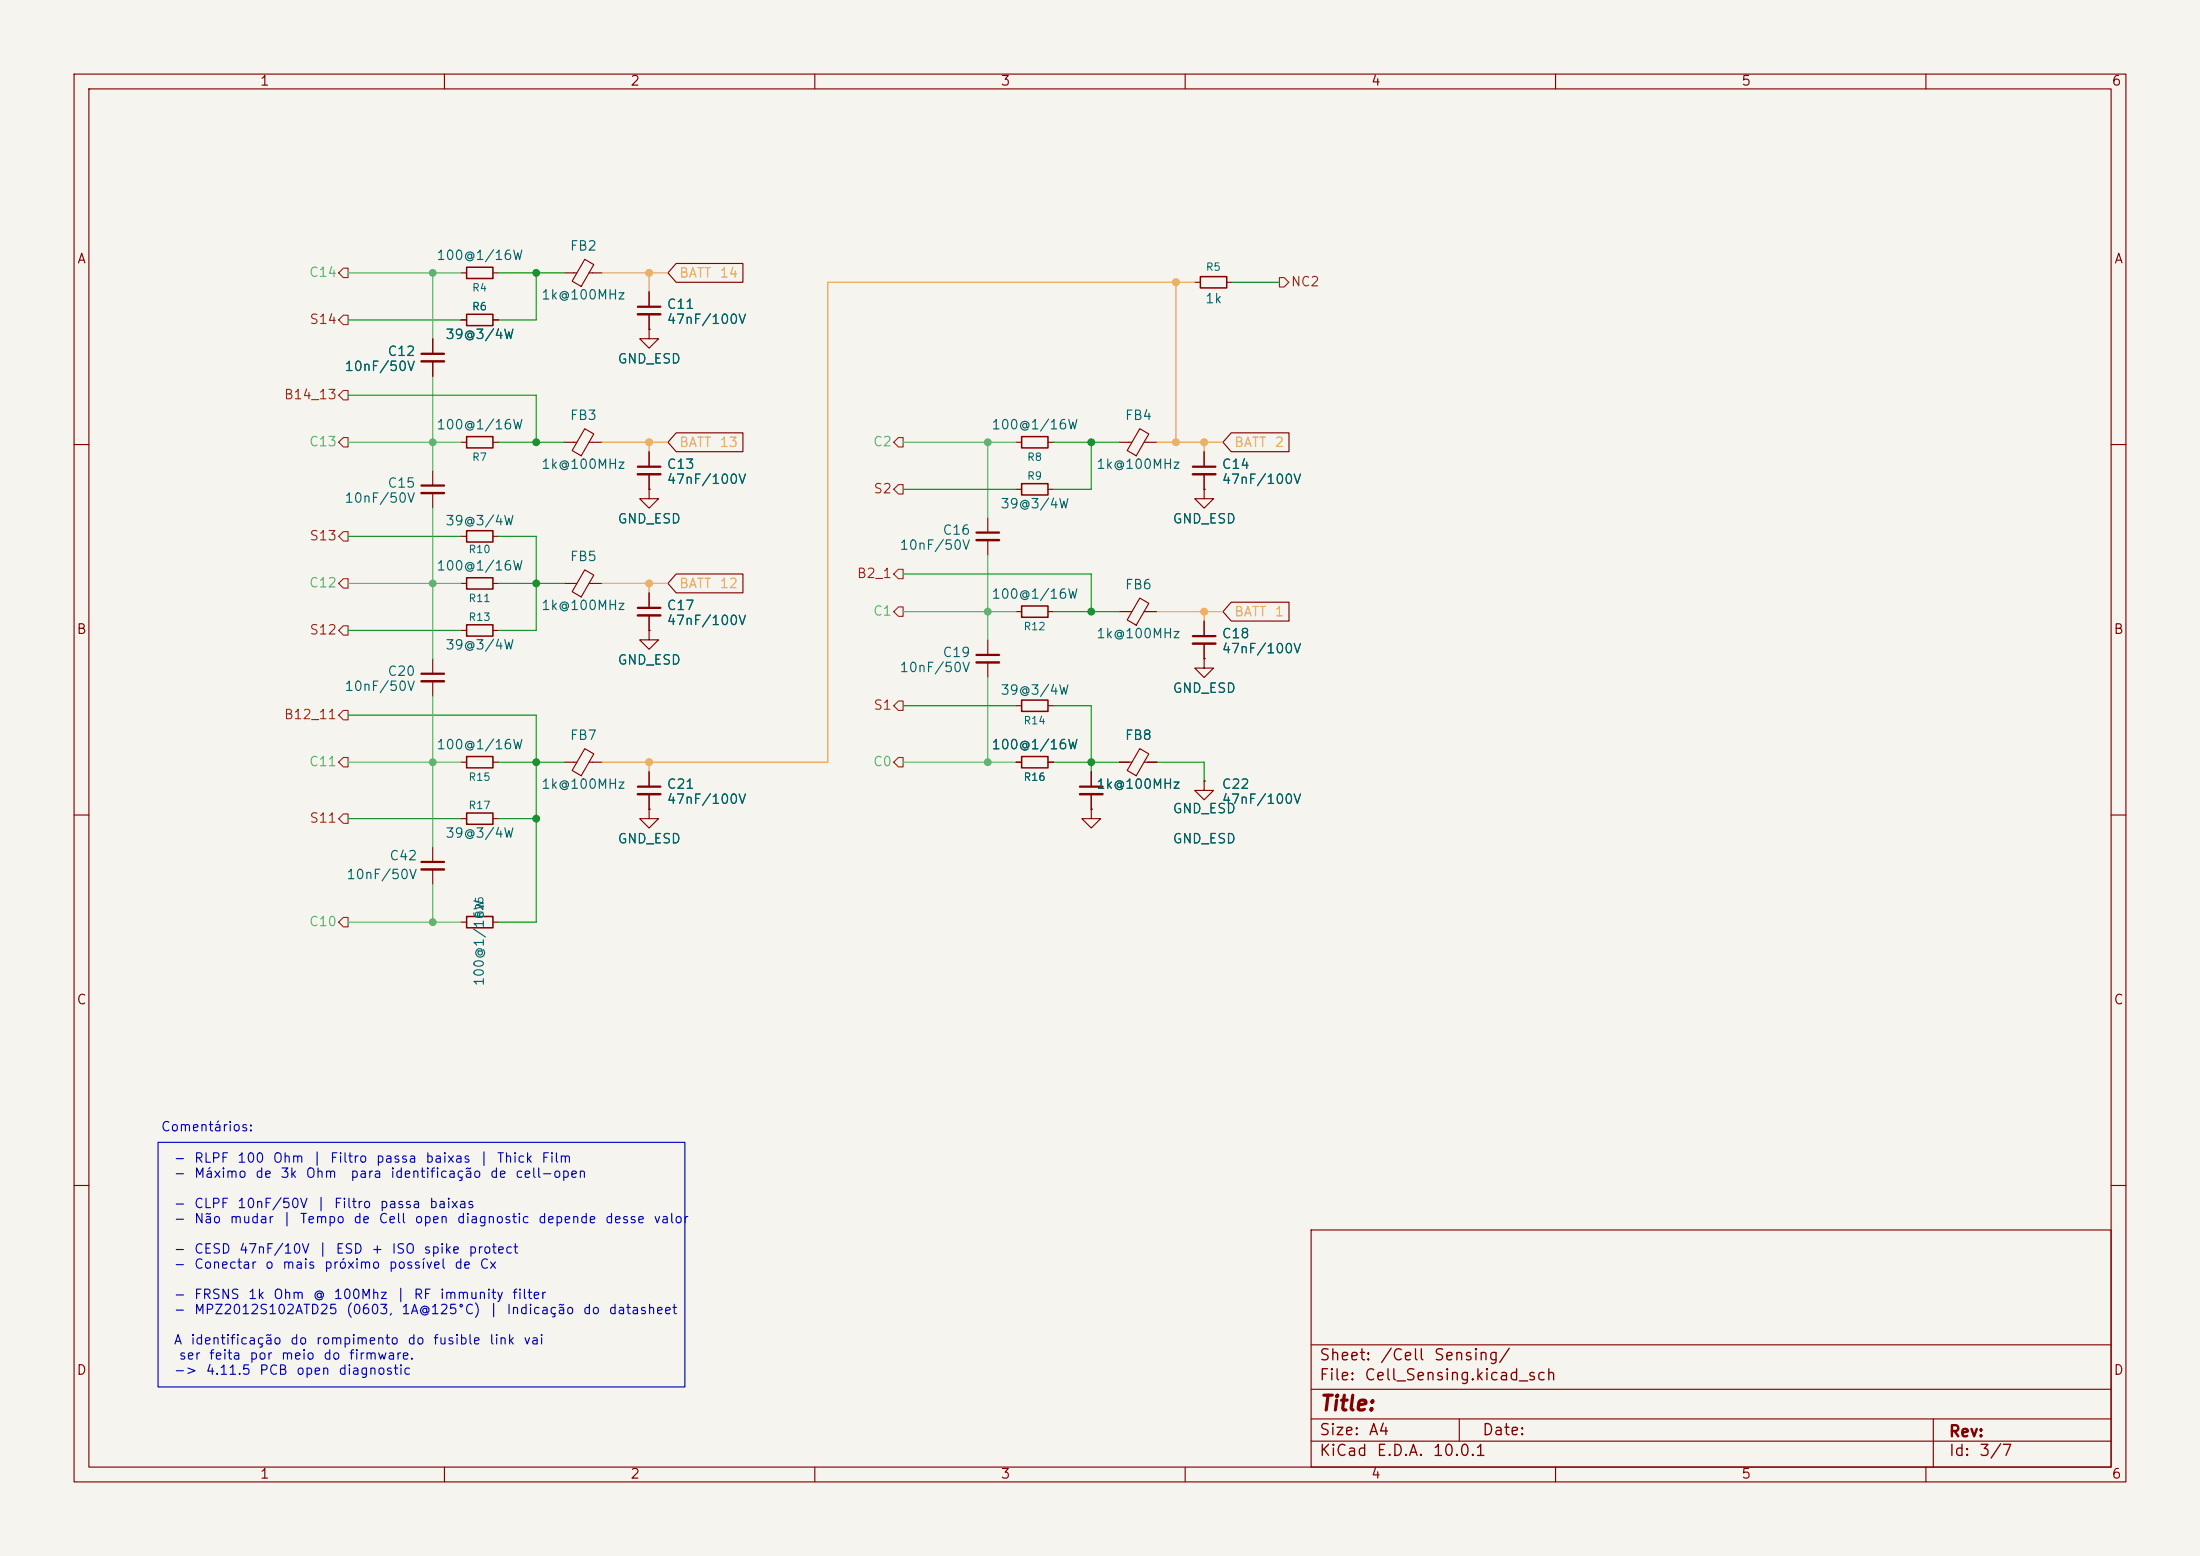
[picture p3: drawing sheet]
<svg xmlns="http://www.w3.org/2000/svg" width="297mm" height="210mm" viewBox="0 0 297 210" stroke-linecap="round" stroke-linejoin="round" font-family="sans-serif">
<path d="M0 0h297v210h-297z" fill="#f5f4ef" stroke="#f5f4ef" stroke-width=".14"/>
<g fill="none" stroke="#840000" stroke-width=".15">
<path d="M10 10h277v190h-277zM12 12h273v186h-273zM60 10v2M110 10v2M160 10v2M210 10v2M260 10v2M62.2 36.8h.8M66.5 36.8h.8M76.2 36.8h1.7M78.9 35l1.3 .7-1.7 3-1.3-.8zM79.5 36.8h1.8"/>
<path d="M87.6 39.4v2M91.3 35.6h9v2.5h-9l-1.1-1.3zM161.3 38.1h.8M165.6 38.1h.8M58.4 45.7v2.1M58.4 48.8v2M62.2 43.2h.8M62.2 59.7h.8M66.5 43.2h.8M66.5 59.7h.8M76.2 59.7h1.7M78.9 57.9l1.3 .7-1.7 2.9-1.3-.7z"/>
<path d="M79.5 59.7h1.8M87.6 44.5v1.2h1.3l-1.3 1.3-1.2-1.3h1.2M87.6 44.5h.1M87.6 42.4v2.1M91.3 58.4h9v2.6h-9l-1.1-1.3zM137.2 59.7h.7M141.5 59.7h.7M151.1 59.7h1.7M153.9 57.9l1.2 .7-1.7 2.9-1.2-.7zM154.5 59.7h1.7M166.2 58.4h7.8v2.6h-7.8l-1.1-1.3zM10 60h2"/>
<path d="M58.4 63.5v2M58.4 66.5v2.1M62.2 72.4h.8M62.2 78.7h.8M66.5 72.4h.8M66.5 78.7h.8M76.2 78.7h1.7M78.9 76.9l1.3 .7-1.7 3-1.3-.7zM79.5 78.7h1.8M87.6 66v1.3h1.3l-1.3 1.3-1.2-1.3h1.2M87.6 66h.1M87.6 61v2"/>
<path d="M87.6 64v2M91.3 77.5h9v2.5h-9l-1.1-1.3zM133.3 69.9v2M133.3 72.9v2M137.2 66h.7M141.5 66h.7M162.6 66v1.3h1.2l-1.2 1.3-1.3-1.3h1.3M162.6 66h.1M162.6 61v2M162.6 64v2M285 60h2M58.4 88.9v2"/>
<path d="M58.4 91.9v2.1M62.2 85.1h.8M66.5 85.1h.8M87.6 85.1v1.3h1.3l-1.3 1.2-1.2-1.2h1.2M87.6 85.1h.1M87.6 80v2M87.6 83.1v2M133.3 86.4v2M133.3 89.4v2M137.2 82.6h.7M137.2 95.3h.7M141.5 82.6h.7"/>
<path d="M141.5 95.3h.7M151.1 82.6h1.7M153.9 80.7l1.2 .7-1.7 3-1.2-.7zM154.5 82.6h1.7M162.6 88.9v1.3h1.2l-1.2 1.2-1.3-1.2h1.3M162.6 88.9h.1M162.6 83.8v2.1M162.6 86.9v2M166.2 81.3h7.8v2.5h-7.8l-1.1-1.2zM10 110h2M58.4 114.3v2M58.4 117.3v2.1"/>
<path d="M62.2 102.9h.8M62.2 110.5h.8M66.5 102.9h.8M66.5 110.5h.8M76.2 102.9h1.7M78.9 101l1.3 .8-1.7 2.9-1.3-.7zM79.5 102.9h1.8M87.6 109.2v1.3h1.3l-1.3 1.3-1.2-1.3h1.2M87.6 109.2h.1M87.6 104.1v2.1M87.6 107.2v2M137.2 102.9h.7"/>
<path d="M141.5 102.9h.7M147.3 109.2v1.3h1.3l-1.3 1.3-1.3-1.3h1.3M147.3 109.2h.1M147.3 104.1v2.1M147.3 107.2v2M151.1 102.9h1.7M153.9 101l1.2 .8-1.7 2.9-1.2-.7zM154.5 102.9h1.7M162.6 105.4v1.3h1.2l-1.2 1.3-1.3-1.3h1.3M162.6 105.4h.1M285 110h2M62.2 124.5h.8"/>
<path d="M66.5 124.5h.8M10 160h2M177 166h108v32h-108zM285 160h2M60 198v2M110 198v2M160 198v2M177 194.5h108M177 191.5h108M177 187.5h108M177 181.5h108M197 191.5v3"/>
<path d="M210 198v2M260 198v2M261 191.5v6.5"/>
</g>
<g fill="none" stroke="#840000" stroke-width=".3">
<path d="M56.9 47.8h3M86.1 41.4h3.1M56.9 65.5h3M86.1 63h3.1M131.8 71.9h3.1M161 63h3.1M56.9 90.9h3M86.1 82h3.1M131.8 88.4h3.1M161 85.9h3.1M56.9 116.3h3M86.1 106.2h3.1"/>
<path d="M145.8 106.2h3"/>
</g>
<g fill="none" stroke="#840000" stroke-width=".33">
<path d="M56.9 48.8h3M86.1 42.4h3.1M56.9 66.5h3M86.1 64h3.1M131.8 72.9h3.1M161 64h3.1M56.9 91.9h3M86.1 83.1h3.1M131.8 89.4h3.1M161 86.9h3.1M56.9 117.3h3M86.1 107.2h3.1"/>
<path d="M145.8 107.2h3"/>
</g>
<g fill="none" stroke="#840000" stroke-width=".2">
<path d="M63 36.1h3.5v1.5h-3.5zM162.1 37.3h3.5v1.6h-3.5zM63 42.4h3.5v1.5h-3.5zM63 58.9h3.5v1.6h-3.5zM137.9 58.9h3.6v1.6h-3.6zM63 71.6h3.5v1.6h-3.5zM63 78h3.5v1.5h-3.5zM137.9 65.3h3.6v1.5h-3.6zM63 84.3h3.5v1.6h-3.5zM137.9 81.8h3.6v1.5h-3.6zM137.9 94.5h3.6v1.5h-3.6zM63 102.1h3.5v1.5h-3.5z"/>
<path d="M63 109.7h3.5v1.6h-3.5zM137.9 102.1h3.6v1.5h-3.6zM63 123.7h3.5v1.5h-3.5z"/>
</g>
<g fill="none" stroke="#725600" stroke-width=".15">
<path d="M46.4 36.2h.6v1.3h-.6l-.7-.7zM172.7 37.5h.7l.6 .6-.6 .6h-.7zM46.4 42.5h.6v1.3h-.6l-.7-.6zM46.4 52.7h.6v1.3h-.6l-.7-.7zM46.4 59.1h.6v1.2h-.6l-.7-.6zM121.3 59.1h.6v1.2h-.6l-.7-.6zM46.4 78.1h.6v1.3h-.6l-.7-.7zM46.4 71.8h.6v1.2h-.6l-.7-.6zM121.3 65.4h.6v1.3h-.6l-.7-.7zM121.3 76.8h.6v1.3h-.6l-.7-.6zM46.4 84.5h.6v1.2h-.6l-.7-.6zM46.4 95.9h.6v1.3h-.6l-.7-.7z"/>
<path d="M121.3 81.9h.6v1.3h-.6l-.7-.6zM121.3 94.6h.6v1.3h-.6l-.7-.6zM46.4 109.9h.6v1.2h-.6l-.7-.6zM46.4 102.2h.6v1.3h-.6l-.7-.6zM120.6 102.9l.7-.7h.6v1.3h-.6zM46.4 123.8h.6v1.3h-.6l-.7-.6z"/>
</g>
<g fill="none" stroke="#eba343" stroke-width=".15">
<path d="M81.3 36.8h8.9M87.6 36.8v2.6M158.7 38.1v21.6M161.3 38.1h-49.5v64.8h-30.5M81.3 59.7h8.9M87.6 59.7v1.3M156.2 59.7h8.9M162.6 59.7v1.3M81.3 78.7h8.9M87.6 78.7v1.3M156.2 82.6h8.9M162.6 82.6v1.2"/>
<path d="M87.6 102.9v1.2"/>
</g>
<g fill="none" stroke="#009600" stroke-width=".15">
<path d="M67.3 36.8h8.9M72.4 36.8v6.4h-5.1M166.4 38.1h6.3M47 53.3h25.4v6.4M47 43.2h15.2M67.3 59.7h8.9M142.2 59.7h8.9M147.3 59.7v6.3h-5.1M47 72.4h15.2M67.3 72.4h5.1v12.7h-5.1M67.3 78.7h8.9M121.9 66h15.3"/>
<path d="M121.9 77.5h25.4v5.1M47 96.5h25.4v28h-5.1M47 85.1h15.2M121.9 95.3h15.3M142.2 95.3h5.1v8.8M142.2 82.6h8.9M47 110.5h15.2M67.3 102.9h8.9M67.3 110.5h5.1M142.2 102.9h8.9M156.2 102.9h6.4v2.5"/>
</g>
<g fill="none" stroke="#53b363" stroke-width=".15">
<path d="M47 36.8h15.2M58.4 36.8v8.9M47 59.7h15.2M58.4 50.8v12.7M121.9 59.7h15.3M133.3 59.7v10.2M47 78.7h15.2M58.4 68.6v20.3M133.3 74.9v11.5M58.4 94v20.3M121.9 82.6h15.3M133.3 91.4v11.5"/>
<path d="M47 102.9h15.2M58.4 119.4v5.1M121.9 102.9h15.3M47 124.5h15.2"/>
</g>
<path d="M21.3 154.2h71.2v33h-71.2z" fill="none" stroke="#0000c2" stroke-width=".15"/>
<g fill="#009600" stroke="#009600" stroke-width=".14">
<circle cx="72.4" cy="78.7" r=".46"/>
<circle cx="72.4" cy="102.9" r=".46"/>
<circle cx="72.4" cy="110.5" r=".46"/>
<circle cx="147.3" cy="102.9" r=".46"/>
<circle cx="147.3" cy="59.7" r=".46"/>
<circle cx="72.4" cy="59.7" r=".46"/>
<circle cx="72.4" cy="36.8" r=".46"/>
<circle cx="147.3" cy="82.6" r=".46"/>
</g>
<g fill="#53b363" stroke="#53b363" stroke-width=".14">
<circle cx="58.4" cy="102.9" r=".46"/>
<circle cx="58.4" cy="78.7" r=".46"/>
<circle cx="58.4" cy="59.7" r=".46"/>
<circle cx="133.3" cy="82.6" r=".46"/>
<circle cx="133.3" cy="59.7" r=".46"/>
<circle cx="133.3" cy="102.9" r=".46"/>
<circle cx="58.4" cy="36.8" r=".46"/>
<circle cx="58.4" cy="124.5" r=".46"/>
</g>
<g fill="#eba343" stroke="#eba343" stroke-width=".14">
<circle cx="87.6" cy="78.7" r=".46"/>
<circle cx="87.6" cy="102.9" r=".46"/>
<circle cx="87.6" cy="36.8" r=".46"/>
<circle cx="87.6" cy="59.7" r=".46"/>
<circle cx="162.6" cy="82.6" r=".46"/>
<circle cx="158.7" cy="59.7" r=".46"/>
<circle cx="162.6" cy="59.7" r=".46"/>
<circle cx="158.7" cy="38.1" r=".46"/>
</g>
<text font-size="2" fill="#840000" x="178" y="190.9">Title:</text>
<g font-size="1.5" fill="#840000">
<text x="178" y="184">Sheet:</text>
<text x="186.2" y="184">/Cell</text>
<text x="193.5" y="184">Sensing/</text>
<text x="178" y="186.7">File:</text>
<text x="184.1" y="186.7">Cell_Sensing.kicad_sch</text>
<text x="178" y="196.9">KiCad</text>
<text x="178" y="194.1">Size:</text>
<text x="184.7" y="194.1">A4</text>
<text x="185.7" y="196.9">E.D.A.</text>
<text x="193.3" y="196.9">10.0.1</text>
<text x="200" y="194.1">Date:</text>
<text x="263" y="194.3">Rev:</text>
<text x="263" y="196.9">Id:</text>
<text x="267.1" y="196.9">3/7</text>
</g>
<g font-size="1.3" fill="#840000">
<text x="35" y="11.9">1</text>
<text x="85" y="11.9">2</text>
<text x="135" y="11.9">3</text>
<text x="185" y="11.9">4</text>
<text x="235" y="11.9">5</text>
<text x="285" y="11.9">6</text>
<text x="10.3" y="35.9">A</text>
<text x="285.3" y="35.9">A</text>
<text x="10.3" y="85.9">B</text>
<text x="285.3" y="85.9">B</text>
<text x="10.3" y="135.9">C</text>
<text x="285.3" y="135.9">C</text>
<text x="10.3" y="185.9">D</text>
<text x="285.3" y="185.9">D</text>
<text x="35" y="199.9">1</text>
<text x="85" y="199.9">2</text>
<text x="135" y="199.9">3</text>
<text x="185" y="199.9">4</text>
<text x="235" y="199.9">5</text>
<text x="285" y="199.9">6</text>
</g>
<g font-size="1.3" fill="#006464">
<text x="58.8" y="35.4">100@1/16W</text>
<text x="76.9" y="34.1">FB2</text>
<text x="73" y="40.7">1k@100MHz</text>
<text x="162.6" y="41.2">1k</text>
<text x="60" y="46.1">39@3/4W</text>
<text x="89.9" y="42">C11</text>
<text x="89.9" y="44">47nF/100V</text>
<text x="46.4" y="50.4">10nF/50V</text>
<text x="52.2" y="48.4">C12</text>
<text x="83.3" y="49.4">GND_ESD</text>
<text x="58.8" y="58.3">100@1/16W</text>
<text x="76.9" y="57">FB3</text>
<text x="133.8" y="58.3">100@1/16W</text>
<text x="151.8" y="57">FB4</text>
<text x="73" y="63.6">1k@100MHz</text>
<text x="89.9" y="63.6">C13</text>
<text x="89.9" y="65.6">47nF/100V</text>
<text x="147.9" y="63.6">1k@100MHz</text>
<text x="164.9" y="63.6">C14</text>
<text x="164.9" y="65.6">47nF/100V</text>
<text x="46.4" y="68.2">10nF/50V</text>
<text x="52.2" y="66.1">C15</text>
<text x="60" y="71.2">39@3/4W</text>
<text x="83.3" y="71">GND_ESD</text>
<text x="135" y="68.9">39@3/4W</text>
<text x="158.2" y="71">GND_ESD</text>
<text x="58.8" y="77.3">100@1/16W</text>
<text x="76.9" y="76">FB5</text>
<text x="121.4" y="74.5">10nF/50V</text>
<text x="127.2" y="72.5">C16</text>
<text x="73" y="82.7">1k@100MHz</text>
<text x="89.9" y="82.7">C17</text>
<text x="133.8" y="81.1">100@1/16W</text>
<text x="151.8" y="79.9">FB6</text>
<text x="60" y="88">39@3/4W</text>
<text x="89.9" y="84.7">47nF/100V</text>
<text x="127.2" y="89">C19</text>
<text x="147.9" y="86.5">1k@100MHz</text>
<text x="164.9" y="86.5">C18</text>
<text x="164.9" y="88.5">47nF/100V</text>
<text x="46.4" y="93.6">10nF/50V</text>
<text x="52.2" y="91.5">C20</text>
<text x="83.3" y="90">GND_ESD</text>
<text x="121.4" y="91">10nF/50V</text>
<text x="135" y="94.1">39@3/4W</text>
<text x="158.2" y="93.8">GND_ESD</text>
<text x="58.8" y="101.4">100@1/16W</text>
<text x="76.9" y="100.2">FB7</text>
<text x="133.8" y="101.4">100@1/16W</text>
<text x="151.8" y="100.2">FB8</text>
<text x="73" y="106.8">1k@100MHz</text>
<text x="89.9" y="106.8">C21</text>
<text x="147.9" y="106.8">1k@100MHz</text>
<text x="164.9" y="106.8">C22</text>
<text x="60" y="113.4">39@3/4W</text>
<text x="89.9" y="108.8">47nF/100V</text>
<text x="158.2" y="110.1">GND_ESD</text>
<text x="164.9" y="108.8">47nF/100V</text>
<text x="46.7" y="119">10nF/50V</text>
<text x="52.5" y="116.4">C42</text>
<text x="83.3" y="114.1">GND_ESD</text>
<text x="158.2" y="114.1">GND_ESD</text>
<text x="65.6" y="133.2" transform="rotate(-90 65.6 133.2)">100@1/16W</text>
</g>
<g font-size="1.3" fill="#53b363">
<text x="41.6" y="37.7">C14</text>
<text x="41.6" y="60.6">C13</text>
<text x="117.8" y="60.6">C2</text>
<text x="41.6" y="79.6">C12</text>
<text x="117.8" y="83.4">C1</text>
<text x="41.6" y="103.7">C11</text>
<text x="117.8" y="103.7">C0</text>
<text x="41.6" y="125.3">C10</text>
</g>
<g font-size="1.3" fill="#eba343">
<text x="91.6" y="37.8">BATT</text>
<text x="97.1" y="37.8">14</text>
<text x="91.6" y="60.6">BATT</text>
<text x="97.1" y="60.6">13</text>
<text x="166.5" y="60.6">BATT</text>
<text x="172" y="60.6">2</text>
<text x="91.6" y="79.7">BATT</text>
<text x="97.1" y="79.7">12</text>
<text x="166.5" y="83.5">BATT</text>
<text x="172" y="83.5">1</text>
</g>
<g font-size="1.3" fill="#725600">
<text x="174.2" y="39">NC2</text>
<text x="41.7" y="44">S14</text>
<text x="38.3" y="54.2">B14_13</text>
<text x="117.8" y="66.9">S2</text>
<text x="41.7" y="73.3">S13</text>
<text x="115.6" y="78.3">B2_1</text>
<text x="41.7" y="86">S12</text>
<text x="38.3" y="97.4">B12_11</text>
<text x="117.8" y="96.1">S1</text>
<text x="41.7" y="111.4">S11</text>
</g>
<g font-size="1.3" fill="#0000c2">
<text x="21.6" y="153">Comentários:</text>
<text x="23.4" y="157.2">-</text>
<text x="23.4" y="159.3">-</text>
<text x="26.1" y="157.2">RLPF</text>
<text x="26.1" y="159.3">Máximo</text>
<text x="31.9" y="157.2">100</text>
<text x="34.4" y="159.3">de</text>
<text x="36.7" y="157.2">Ohm</text>
<text x="37.8" y="159.3">3k</text>
<text x="41.2" y="159.3">Ohm</text>
<text x="42.1" y="157.2">|</text>
<text x="44.5" y="157.2">Filtro</text>
<text x="47.2" y="159.3">para</text>
<text x="50.7" y="157.2">passa</text>
<text x="52.6" y="159.3">identificação</text>
<text x="57.3" y="157.2">baixas</text>
<text x="64.6" y="157.2">|</text>
<text x="66" y="159.3">de</text>
<text x="67" y="157.2">Thick</text>
<text x="69.5" y="159.3">cell-open</text>
<text x="73" y="157.2">Film</text>
<text x="23.4" y="163.4">-</text>
<text x="23.4" y="165.4">-</text>
<text x="26.1" y="163.4">CLPF</text>
<text x="26.1" y="165.4">Não</text>
<text x="30.9" y="165.4">mudar</text>
<text x="31.9" y="163.4">10nF/50V</text>
<text x="38" y="165.4">|</text>
<text x="40.4" y="165.4">Tempo</text>
<text x="42.6" y="163.4">|</text>
<text x="45" y="163.4">Filtro</text>
<text x="47.6" y="165.4">de</text>
<text x="51" y="165.4">Cell</text>
<text x="51.2" y="163.4">passa</text>
<text x="55.9" y="165.4">open</text>
<text x="57.8" y="163.4">baixas</text>
<text x="61.6" y="165.4">diagnostic</text>
<text x="72.5" y="165.4">depende</text>
<text x="81.6" y="165.4">desse</text>
<text x="88.1" y="165.4">valor</text>
<text x="23.4" y="169.5">-</text>
<text x="23.4" y="171.6">-</text>
<text x="26.1" y="169.5">CESD</text>
<text x="26.1" y="171.6">Conectar</text>
<text x="32.2" y="169.5">47nF/10V</text>
<text x="35.7" y="171.6">o</text>
<text x="38" y="171.6">mais</text>
<text x="42.8" y="169.5">|</text>
<text x="43.7" y="171.6">próximo</text>
<text x="45.2" y="169.5">ESD</text>
<text x="50" y="169.5">+</text>
<text x="52.4" y="171.6">possível</text>
<text x="52.8" y="169.5">ISO</text>
<text x="57.1" y="169.5">spike</text>
<text x="61.2" y="171.6">de</text>
<text x="63.2" y="169.5">protect</text>
<text x="64.6" y="171.6">Cx</text>
<text x="23.4" y="175.6">-</text>
<text x="23.4" y="177.7">-</text>
<text x="26.1" y="175.6">FRSNS</text>
<text x="26.1" y="177.7">MPZ2012S102ATD25</text>
<text x="33.4" y="175.6">1k</text>
<text x="36.8" y="175.6">Ohm</text>
<text x="42.1" y="175.6">@</text>
<text x="44.9" y="175.6">100Mhz</text>
<text x="46.6" y="177.7">(0603,</text>
<text x="53.4" y="175.6">|</text>
<text x="54.1" y="177.7">1A@125°C)</text>
<text x="55.8" y="175.6">RF</text>
<text x="59.3" y="175.6">immunity</text>
<text x="65.9" y="177.7">|</text>
<text x="68.3" y="177.7">Indicação</text>
<text x="69" y="175.6">filter</text>
<text x="78.6" y="177.7">do</text>
<text x="82.1" y="177.7">datasheet</text>
<text x="23.4" y="181.8">A</text>
<text x="23.4" y="185.9">-&gt;</text>
<text x="24" y="183.8">ser</text>
<text x="25.6" y="181.8">identificação</text>
<text x="27.7" y="185.9">4.11.5</text>
<text x="28.1" y="183.8">feita</text>
<text x="33.6" y="183.8">por</text>
<text x="34.9" y="185.9">PCB</text>
<text x="37.8" y="183.8">meio</text>
<text x="39.1" y="181.8">do</text>
<text x="39.9" y="185.9">open</text>
<text x="42.5" y="181.8">rompimento</text>
<text x="43.5" y="183.8">do</text>
<text x="45.6" y="185.9">diagnostic</text>
<text x="47" y="183.8">firmware.</text>
<text x="54.9" y="181.8">do</text>
<text x="58.4" y="181.8">fusible</text>
<text x="66" y="181.8">link</text>
<text x="70.6" y="181.8">vai</text>
</g>
<g font-size="1" fill="#006464">
<text x="63.7" y="39.6">R4</text>
<text x="162.7" y="36.8">R5</text>
<text x="63.7" y="42.1">R6</text>
<text x="63.7" y="62.5">R7</text>
<text x="138.6" y="62.5">R8</text>
<text x="138.6" y="65">R9</text>
<text x="63.2" y="74.9">R10</text>
<text x="63.2" y="81.5">R11</text>
<text x="63.2" y="84">R13</text>
<text x="138.1" y="85.3">R12</text>
<text x="138.1" y="98">R14</text>
<text x="63.2" y="105.6">R15</text>
<text x="138.1" y="105.6">R16</text>
<text x="63.2" y="109.4">R17</text>
<text x="65.5" y="124" transform="rotate(-90 65.5 124)">R25</text>
</g>
</svg>
